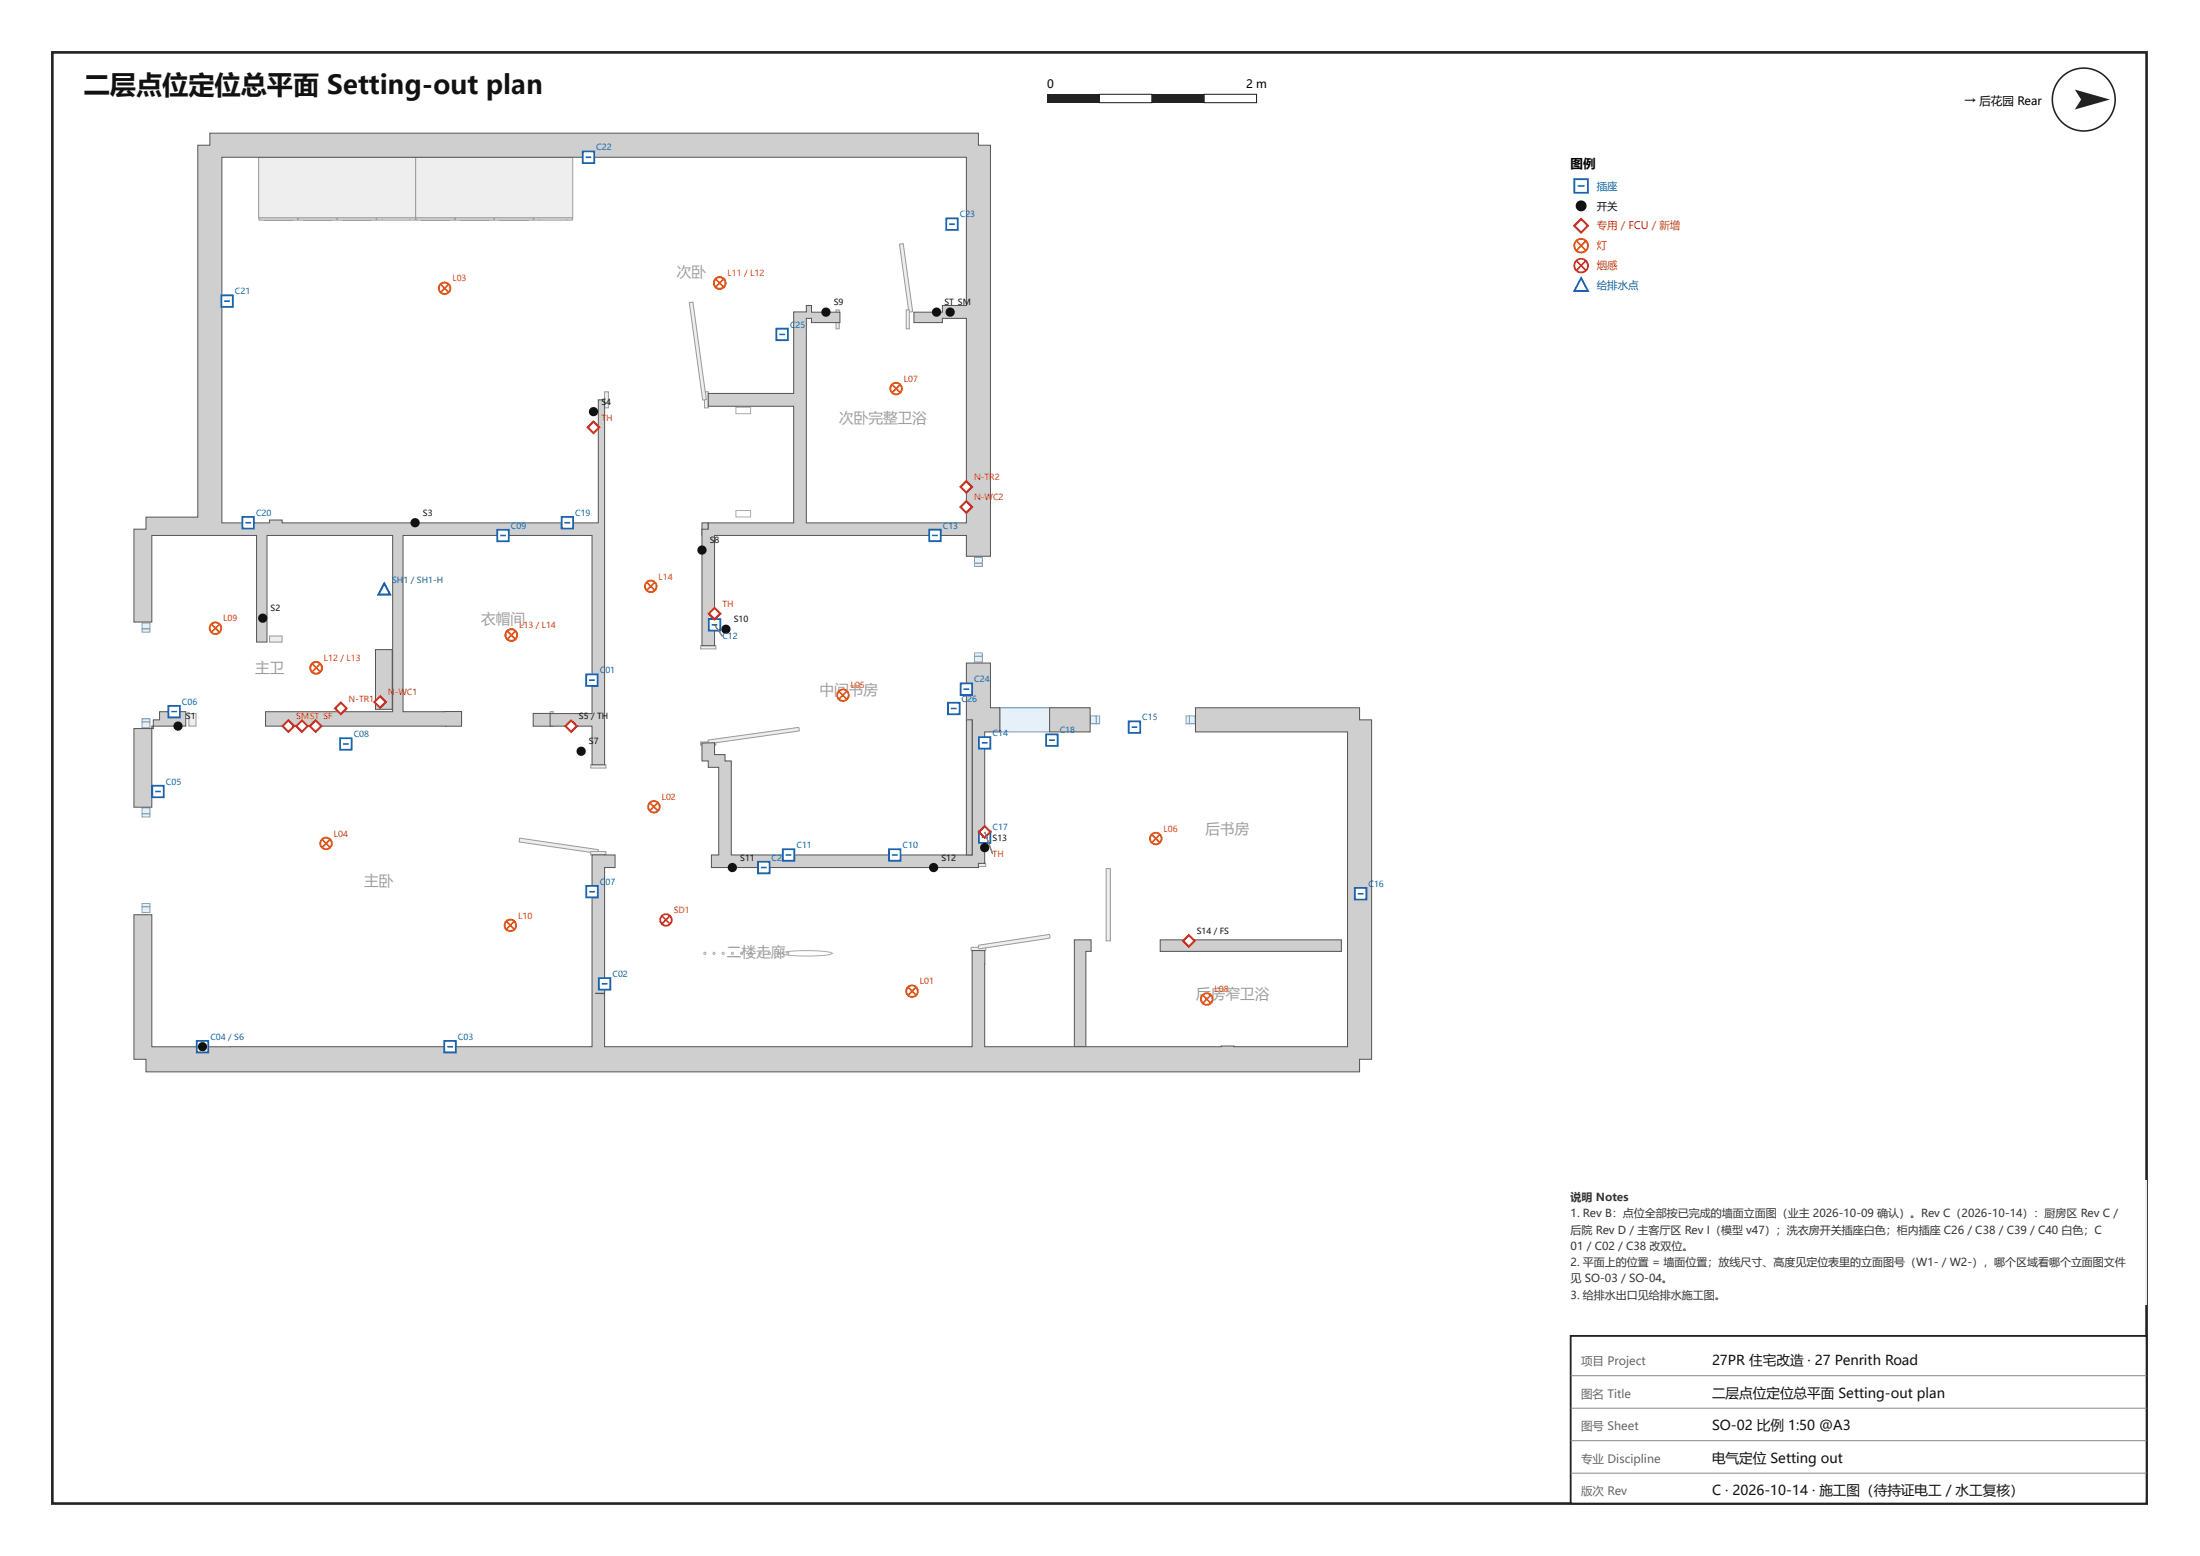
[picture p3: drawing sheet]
<svg xmlns="http://www.w3.org/2000/svg" width="420mm" height="297mm" viewBox="0 0 420 297" stroke-linecap="round" stroke-linejoin="round" font-family="sans-serif">
<path d="M10 10h400v277h-400z" fill="none" stroke="#222" stroke-width=".5"/>
<path d="M300 255h110v32h-110z" fill="#fff"/>
<path d="M300 255h110v32h-110z" fill="none" stroke="#222" stroke-width=".35"/>
<path d="M300 262.6h110M300 268.8h110M300 275h110M300 281.2h110" fill="none" stroke="#888" stroke-width=".19"/>
<circle cx="398" cy="19" r="6" fill="none" stroke="#222" stroke-width=".3"/>
<g fill="#222">
<path d="M396.3 17.1l6.7 1.9-6.7 1.9 1.2-1.9z"/>
<path d="M200 18h10v1.6h-10z"/>
</g>
<path d="M210 18h10v1.6h-10z" fill="#fff"/>
<path d="M210 18h10v1.6h-10z" fill="none" stroke="#222" stroke-width=".2"/>
<path d="M220 18h10v1.6h-10z" fill="#222"/>
<path d="M230 18h10v1.6h-10z" fill="#fff"/>
<path d="M230 18h10v1.6h-10z" fill="none" stroke="#222" stroke-width=".2"/>
<path d="M298 225.3h112v23.7h-112z" fill="#fff"/>
<g fill="none" stroke="#aaa" stroke-width=".19">
<path d="M140.6 77.7h2.8v1.3h-2.8zM140.6 97.4h2.8v1.3h-2.8zM149.3 182a11.8 11.8 0 0 1 4.8-.6 11.9 11.9 0 0 1 4.9 .6 11.8 11.8 0 0 1-4.9 .5 11.7 11.7 0 0 1-4.8-.5z"/>
<circle cx="134.6" cy="182" r=".21"/>
<circle cx="136.4" cy="182" r=".21"/>
<circle cx="138.1" cy="182" r=".21"/>
<circle cx="139.9" cy="182" r=".21"/>
<circle cx="141.6" cy="182" r=".21"/>
<circle cx="143.4" cy="182" r=".21"/>
<circle cx="145.2" cy="182" r=".21"/>
<circle cx="146.9" cy="182" r=".21"/>
<circle cx="148.7" cy="182" r=".21"/>
<circle cx="150.5" cy="182" r=".21"/>
</g>
<path d="M191 135.1h9.5v4.6h-9.5z" fill="#e6f0f8"/>
<path d="M191 135.1h9.5v4.6h-9.5z" fill="none" stroke="#7a9cb8" stroke-width=".19"/>
<path d="M186.1 124.6h1.5v.7h-1.5z" fill="#e6f0f8"/>
<path d="M186.1 124.6h1.5v.7h-1.5z" fill="none" stroke="#7a9cb8" stroke-width=".19"/>
<path d="M186.1 107.5h1.5v.6h-1.5z" fill="#e6f0f8"/>
<path d="M186.1 107.5h1.5v.6h-1.5z" fill="none" stroke="#7a9cb8" stroke-width=".19"/>
<path d="M186.1 125.3h1.5v1.1h-1.5z" fill="#e6f0f8"/>
<path d="M186.1 125.3h1.5v1.1h-1.5z" fill="none" stroke="#7a9cb8" stroke-width=".19"/>
<path d="M186.1 106.4h1.5v1.1h-1.5z" fill="#e6f0f8"/>
<path d="M186.1 106.4h1.5v1.1h-1.5z" fill="none" stroke="#7a9cb8" stroke-width=".19"/>
<path d="M209.4 136.7h.6v1.5h-.6z" fill="#e6f0f8"/>
<path d="M209.4 136.7h.6v1.5h-.6z" fill="none" stroke="#7a9cb8" stroke-width=".19"/>
<path d="M226.5 136.7h.7v1.5h-.7z" fill="#e6f0f8"/>
<path d="M226.5 136.7h.7v1.5h-.7z" fill="none" stroke="#7a9cb8" stroke-width=".19"/>
<path d="M208.3 136.7h1.1v1.5h-1.1z" fill="#e6f0f8"/>
<path d="M208.3 136.7h1.1v1.5h-1.1z" fill="none" stroke="#7a9cb8" stroke-width=".19"/>
<path d="M227.2 136.7h1.1v1.5h-1.1z" fill="#e6f0f8"/>
<path d="M227.2 136.7h1.1v1.5h-1.1z" fill="none" stroke="#7a9cb8" stroke-width=".19"/>
<path d="M27.1 155.3h1.5v.6h-1.5z" fill="#e6f0f8"/>
<path d="M27.1 155.3h1.5v.6h-1.5z" fill="none" stroke="#7a9cb8" stroke-width=".19"/>
<path d="M27.1 172.5h1.5v.6h-1.5z" fill="#e6f0f8"/>
<path d="M27.1 172.5h1.5v.6h-1.5z" fill="none" stroke="#7a9cb8" stroke-width=".19"/>
<path d="M27.1 154.2h1.5v1.1h-1.5z" fill="#e6f0f8"/>
<path d="M27.1 154.2h1.5v1.1h-1.5z" fill="none" stroke="#7a9cb8" stroke-width=".19"/>
<path d="M27.1 173.1h1.5v1.1h-1.5z" fill="#e6f0f8"/>
<path d="M27.1 173.1h1.5v1.1h-1.5z" fill="none" stroke="#7a9cb8" stroke-width=".19"/>
<path d="M27.1 137.2h1.5v.6h-1.5z" fill="#e6f0f8"/>
<path d="M27.1 137.2h1.5v.6h-1.5z" fill="none" stroke="#7a9cb8" stroke-width=".19"/>
<path d="M27.1 120h1.5v.7h-1.5z" fill="#e6f0f8"/>
<path d="M27.1 120h1.5v.7h-1.5z" fill="none" stroke="#7a9cb8" stroke-width=".19"/>
<path d="M27.1 137.8h1.5v1.1h-1.5z" fill="#e6f0f8"/>
<path d="M27.1 137.8h1.5v1.1h-1.5z" fill="none" stroke="#7a9cb8" stroke-width=".19"/>
<path d="M27.1 118.9h1.5v1.1h-1.5z" fill="#e6f0f8"/>
<path d="M27.1 118.9h1.5v1.1h-1.5z" fill="none" stroke="#7a9cb8" stroke-width=".19"/>
<path d="M51.5 121.4h2.4v1.2h-2.4z" fill="#eee"/>
<path d="M51.5 121.4h2.4v1.2h-2.4z" fill="none" stroke="#999" stroke-width=".19"/>
<path d="M36.1 136.2h1.3v2.4h-1.3z" fill="#eee"/>
<path d="M36.1 136.2h1.3v2.4h-1.3z" fill="none" stroke="#999" stroke-width=".19"/>
<path d="M211.3 165.8h.8v13.8h-.8z" fill="#eee"/>
<path d="M211.3 165.8h.8v13.8h-.8z" fill="none" stroke="#999" stroke-width=".19"/>
<path d="M133.8 123.2h2.9v.7h-2.9z" fill="#eee"/>
<path d="M133.8 123.2h2.9v.7h-2.9z" fill="none" stroke="#999" stroke-width=".19"/>
<path d="M133.8 141.6h2.9v.6h-2.9z" fill="#eee"/>
<path d="M133.8 141.6h2.9v.6h-2.9z" fill="none" stroke="#999" stroke-width=".19"/>
<path d="M135.3 141.3l17.2-2.5 .2 .6-17.3 2.6z" fill="#eee"/>
<path d="M135.3 141.3l17.2-2.5 .2 .6-17.3 2.6z" fill="none" stroke="#999" stroke-width=".19"/>
<path d="M115.5 74.8h.7v3.1h-.7z" fill="#eee"/>
<path d="M115.5 74.8h.7v3.1h-.7z" fill="none" stroke="#999" stroke-width=".19"/>
<path d="M134.6 74.8h.7v3.1h-.7z" fill="#eee"/>
<path d="M134.6 74.8h.7v3.1h-.7z" fill="none" stroke="#999" stroke-width=".19"/>
<path d="M131.7 57.8l.6-.1 2.6 18.6-.7 .1z" fill="#eee"/>
<path d="M131.7 57.8l.6-.1 2.6 18.6-.7 .1z" fill="none" stroke="#999" stroke-width=".19"/>
<path d="M84.5 135.9h.6v2.5h-.6z" fill="#eee"/>
<path d="M84.5 135.9h.6v2.5h-.6z" fill="none" stroke="#999" stroke-width=".19"/>
<path d="M105.1 135.8l.6 .1v2.5h-.6z" fill="#eee"/>
<path d="M105.1 135.8l.6 .1v2.5h-.6z" fill="none" stroke="#999" stroke-width=".19"/>
<path d="M185.5 164.8h2.7l.1 .5-.1 .1h-2.6l-.1-.1z" fill="#eee"/>
<path d="M185.5 164.8h2.7l.1 .5-.1 .1h-2.6l-.1-.1z" fill="none" stroke="#999" stroke-width=".19"/>
<path d="M185.5 180.9l2.7-.1 .1 .5-.1 .1h-2.6l-.1-.1z" fill="#eee"/>
<path d="M185.5 180.9l2.7-.1 .1 .5-.1 .1h-2.6l-.1-.1z" fill="none" stroke="#999" stroke-width=".19"/>
<path d="M186.9 180.4l13.4-2 .2 .1 .1 .5-.2 .1-13.3 2-.2-.1z" fill="#eee"/>
<path d="M186.9 180.4l13.4-2 .2 .1 .1 .5-.2 .1-13.3 2-.2-.1z" fill="none" stroke="#999" stroke-width=".19"/>
<path d="M49.4 30h30v11.6h-30z" fill="#eee"/>
<path d="M49.4 30h30v11.6h-30z" fill="none" stroke="#999" stroke-width=".19"/>
<path d="M79.4 30h30v11.6h-30z" fill="#eee"/>
<path d="M79.4 30h30v11.6h-30z" fill="none" stroke="#999" stroke-width=".19"/>
<path d="M50.5 41.9l5.3 .1z" fill="#eee"/>
<path d="M50.5 41.9l5.3 .1z" fill="none" stroke="#999" stroke-width=".19"/>
<path d="M49.5 41.6h7.4v.4h-7.4z" fill="#eee"/>
<path d="M49.5 41.6h7.4v.4h-7.4z" fill="none" stroke="#999" stroke-width=".19"/>
<path d="M80.5 42h5.3z" fill="#eee"/>
<path d="M80.5 42h5.3z" fill="none" stroke="#999" stroke-width=".19"/>
<path d="M79.5 41.6h7.4v.4h-7.4z" fill="#eee"/>
<path d="M79.5 41.6h7.4v.4h-7.4z" fill="none" stroke="#999" stroke-width=".19"/>
<path d="M58 41.9l5.3 .1z" fill="#eee"/>
<path d="M58 41.9l5.3 .1z" fill="none" stroke="#999" stroke-width=".19"/>
<path d="M56.9 41.6h7.5v.4h-7.5z" fill="#eee"/>
<path d="M56.9 41.6h7.5v.4h-7.5z" fill="none" stroke="#999" stroke-width=".19"/>
<path d="M88 42h5.3z" fill="#eee"/>
<path d="M88 42h5.3z" fill="none" stroke="#999" stroke-width=".19"/>
<path d="M86.9 41.6h7.5v.4h-7.5z" fill="#eee"/>
<path d="M86.9 41.6h7.5v.4h-7.5z" fill="none" stroke="#999" stroke-width=".19"/>
<path d="M65.5 42h5.4z" fill="#eee"/>
<path d="M65.5 42h5.4z" fill="none" stroke="#999" stroke-width=".19"/>
<path d="M64.4 41.6h7.5v.4h-7.5z" fill="#eee"/>
<path d="M64.4 41.6h7.5v.4h-7.5z" fill="none" stroke="#999" stroke-width=".19"/>
<path d="M95.5 42h5.4z" fill="#eee"/>
<path d="M95.5 42h5.4z" fill="none" stroke="#999" stroke-width=".19"/>
<path d="M94.4 41.6h7.5v.4h-7.5z" fill="#eee"/>
<path d="M94.4 41.6h7.5v.4h-7.5z" fill="none" stroke="#999" stroke-width=".19"/>
<path d="M71.9 41.6h7.4v.4h-7.4z" fill="#eee"/>
<path d="M71.9 41.6h7.4v.4h-7.4z" fill="none" stroke="#999" stroke-width=".19"/>
<path d="M101.9 41.6h7.4v.4h-7.4z" fill="#eee"/>
<path d="M101.9 41.6h7.4v.4h-7.4z" fill="none" stroke="#999" stroke-width=".19"/>
<path d="M171.8 46.6l.7-.1 1.8 13-.7 .1z" fill="#eee"/>
<path d="M171.8 46.6l.7-.1 1.8 13-.7 .1z" fill="none" stroke="#999" stroke-width=".19"/>
<path d="M159.7 59.2h.6v3.6h-.6z" fill="#eee"/>
<path d="M159.7 59.2h.6v3.6h-.6z" fill="none" stroke="#999" stroke-width=".19"/>
<path d="M173.1 59.2h.6v3.6h-.6z" fill="#eee"/>
<path d="M173.1 59.2h.6v3.6h-.6z" fill="none" stroke="#999" stroke-width=".19"/>
<path d="M99.2 160l15.1 2.2-.1 .7-15-2.2z" fill="#eee"/>
<path d="M99.2 160l15.1 2.2-.1 .7-15-2.2z" fill="none" stroke="#999" stroke-width=".19"/>
<path d="M112.8 146h2.9v.6h-2.9z" fill="#eee"/>
<path d="M112.8 146h2.9v.6h-2.9z" fill="none" stroke="#999" stroke-width=".19"/>
<path d="M112.8 162.5h2.9v.7h-2.9z" fill="#eee"/>
<path d="M112.8 162.5h2.9v.7h-2.9z" fill="none" stroke="#999" stroke-width=".19"/>
<path d="M101.8 136.2h3.8v2.4h-3.8z" fill-rule="evenodd" fill="#cfcfcf"/>
<path d="M101.8 136.2h3.8v2.4h-3.8z" fill="none" stroke="#555" stroke-width=".19"/>
<path d="M134.1 141.8h2.4v2.2h2v1.2h1.2v18h46v-25.8h-1.1v-10.8h4.6v8.5h1.8v4.6h-2.9v25.1h-1.2v.8h-51v-2.4h1.4v-16.7h-2v-1.3h-1.2z" fill-rule="evenodd" fill="#cfcfcf"/>
<path d="M134.1 141.8h2.4v2.2h2v1.2h1.2v18h46v-25.8h-1.1v-10.8h4.6v8.5h1.8v4.6h-2.9v25.1h-1.2v.8h-51v-2.4h1.4v-16.7h-2v-1.3h-1.2z" fill="none" stroke="#555" stroke-width=".19"/>
<path d="M200.5 135.1h7.7v4.6h-7.7z" fill-rule="evenodd" fill="#cfcfcf"/>
<path d="M200.5 135.1h7.7v4.6h-7.7z" fill="none" stroke="#555" stroke-width=".19"/>
<path d="M134.1 99.8h1.2v2.4h-1.2z" fill-rule="evenodd" fill="#cfcfcf"/>
<path d="M134.1 99.8h1.2v2.4h-1.2z" fill="none" stroke="#555" stroke-width=".19"/>
<path d="M184.6 137.4h1.1v25.8h-1.1z" fill-rule="evenodd" fill="#cfcfcf"/>
<path d="M184.6 137.4h1.1v25.8h-1.1z" fill="none" stroke="#555" stroke-width=".19"/>
<path d="M205.2 179.4h3.2v2.2h-1v18.2h-2.2z" fill-rule="evenodd" fill="#cfcfcf"/>
<path d="M205.2 179.4h3.2v2.2h-1v18.2h-2.2z" fill="none" stroke="#555" stroke-width=".19"/>
<path d="M221.6 179.4h34.6v2.2h-34.6z" fill-rule="evenodd" fill="#cfcfcf"/>
<path d="M221.6 179.4h34.6v2.2h-34.6z" fill="none" stroke="#555" stroke-width=".19"/>
<path d="M25.6 174.6h3.4v25.2h84.1v-36.6h4.4v2.4h-2v24h-1.7l1.7 .1v10.1h70.2v-18.4h2.4v18.4h45.2v-.1h2.4v.1h21.7v-60.1h-29.1v-4.6h31.4v2.3h2.3v64.8h-2.3v2.4h-231.8v-2.4h-2.3z" fill-rule="evenodd" fill="#cfcfcf"/>
<path d="M25.6 174.6h3.4v25.2h84.1v-36.6h4.4v2.4h-2v24h-1.7l1.7 .1v10.1h70.2v-18.4h2.4v18.4h45.2v-.1h2.4v.1h21.7v-60.1h-29.1v-4.6h31.4v2.3h2.3v64.8h-2.3v2.4h-231.8v-2.4h-2.3z" fill="none" stroke="#555" stroke-width=".19"/>
<path d="M30.5 135.8h5v2.8h-6.2v-1.2h1.2z" fill-rule="evenodd" fill="#cfcfcf"/>
<path d="M30.5 135.8h5v2.8h-6.2v-1.2h1.2z" fill="none" stroke="#555" stroke-width=".19"/>
<path d="M29 138.6h.3v.5h-.3z" fill-rule="evenodd" fill="#cfcfcf"/>
<path d="M29 138.6h.3v.5h-.3z" fill="none" stroke="#555" stroke-width=".19"/>
<path d="M25.6 139.1h3.4v15h-3.4z" fill-rule="evenodd" fill="#cfcfcf"/>
<path d="M25.6 139.1h3.4v15h-3.4z" fill="none" stroke="#555" stroke-width=".19"/>
<path d="M37.8 27.7h2.3v-2.3h146.8v2.3h2.3v78.5h-4.6v-4h-48.1v21h-2.4v-22.2h1.2v-1.2h16.3v-22.3h-16.3v-2.4h16.3v-15.6h2.4v-1.2h1v1.3h5.4v2h-5.4v-.8h-1v39h30.6v-39h-4.6v.8h-5.4v-2h5.4v-1.3h4.6v-28.3h-142.2v69.8h9.1v-.5h2.4v.5h60.4v-23.5h1.2v69.7h-2.4v-7.4h-8v-2.4h8v-34h-36.1v33.6h11.2v2.8h-37.5v-2.8h24.3v-33.6h-24v20.4h-2v-20.4h-20v16.5h-3.4v-17.7h2.3v-2.3h9.9z" fill-rule="evenodd" fill="#cfcfcf"/>
<path d="M37.8 27.7h2.3v-2.3h146.8v2.3h2.3v78.5h-4.6v-4h-48.1v21h-2.4v-22.2h1.2v-1.2h16.3v-22.3h-16.3v-2.4h16.3v-15.6h2.4v-1.2h1v1.3h5.4v2h-5.4v-.8h-1v39h30.6v-39h-4.6v.8h-5.4v-2h5.4v-1.3h4.6v-28.3h-142.2v69.8h9.1v-.5h2.4v.5h60.4v-23.5h1.2v69.7h-2.4v-7.4h-8v-2.4h8v-34h-36.1v33.6h11.2v2.8h-37.5v-2.8h24.3v-33.6h-24v20.4h-2v-20.4h-20v16.5h-3.4v-17.7h2.3v-2.3h9.9z" fill="none" stroke="#555" stroke-width=".19"/>
<path d="M71.7 124h3.2v11.4h-3.2z" fill-rule="evenodd" fill="#cfcfcf"/>
<path d="M71.7 124h3.2v11.4h-3.2z" fill="none" stroke="#555" stroke-width=".19"/>
<path d="M114.4 186.7h2.2v2.2h-2.2z" fill="#fff"/>
<path d="M114.4 186.7h2.2v2.2h-2.2z" fill="none" stroke="#1565c0" stroke-width=".35"/>
<path d="M114.9 187.8h1.1" fill="none" stroke="#1565c0" stroke-width=".3"/>
<g fill="#111">
<circle cx="134.1" cy="105" r=".88"/>
<circle cx="139.9" cy="165.6" r=".88"/>
<circle cx="178.3" cy="165.6" r=".88"/>
</g>
<path d="M144.8 164.5h2.2v2.2h-2.2z" fill="#fff"/>
<path d="M144.8 164.5h2.2v2.2h-2.2z" fill="none" stroke="#1565c0" stroke-width=".35"/>
<path d="M145.3 165.6h1.1" fill="none" stroke="#1565c0" stroke-width=".3"/>
<path d="M187 140.7h2.2v2.2h-2.2z" fill="#fff"/>
<path d="M187 140.7h2.2v2.2h-2.2z" fill="none" stroke="#1565c0" stroke-width=".35"/>
<path d="M187.5 141.8h1.1" fill="none" stroke="#1565c0" stroke-width=".3"/>
<path d="M187 158.7h2.2v2.2h-2.2z" fill="#fff"/>
<path d="M187 158.7h2.2v2.2h-2.2z" fill="none" stroke="#1565c0" stroke-width=".35"/>
<path d="M187.5 159.8h1.1" fill="none" stroke="#1565c0" stroke-width=".3"/>
<circle cx="188.1" cy="161.8" r=".88" fill="#111"/>
<path d="M188.1 157.7l1.1 1.1-1.1 1.1-1.1-1.1z" fill="#fff"/>
<path d="M188.1 157.7l1.1 1.1-1.1 1.1-1.1-1.1z" fill="none" stroke="#c62828" stroke-width=".4"/>
<path d="M188.1 158.8l1.5 4.2z" fill="#000"/>
<path d="M188.1 158.8l1.5 4.2" fill="none" stroke="#999" stroke-width=".19"/>
<path d="M215.6 137.7h2.2v2.2h-2.2z" fill="#fff"/>
<path d="M215.6 137.7h2.2v2.2h-2.2z" fill="none" stroke="#1565c0" stroke-width=".35"/>
<path d="M216.1 138.8h1.1" fill="none" stroke="#1565c0" stroke-width=".3"/>
<path d="M199.8 140.2h2.2v2.2h-2.2z" fill="#fff"/>
<path d="M199.8 140.2h2.2v2.2h-2.2z" fill="none" stroke="#1565c0" stroke-width=".35"/>
<path d="M200.4 141.3h1.1" fill="none" stroke="#1565c0" stroke-width=".3"/>
<path d="M258.8 169.5h2.2v2.2h-2.2z" fill="#fff"/>
<path d="M258.8 169.5h2.2v2.2h-2.2z" fill="none" stroke="#1565c0" stroke-width=".35"/>
<path d="M259.3 170.6h1.1" fill="none" stroke="#1565c0" stroke-width=".3"/>
<circle cx="227.1" cy="179.6" r=".88" fill="#111"/>
<path d="M227.1 178.5l1.1 1.1-1.1 1.1-1.1-1.1z" fill="#fff"/>
<path d="M227.1 178.5l1.1 1.1-1.1 1.1-1.1-1.1z" fill="none" stroke="#c62828" stroke-width=".4"/>
<circle cx="138.6" cy="120.1" r=".88" fill="#111"/>
<path d="M135.4 118.2h2.2v2.2h-2.2z" fill="#fff"/>
<path d="M135.4 118.2h2.2v2.2h-2.2z" fill="none" stroke="#1565c0" stroke-width=".35"/>
<path d="M135.9 119.3h1.1" fill="none" stroke="#1565c0" stroke-width=".3"/>
<path d="M136.5 119.3l1.5 2.2z" fill="#000"/>
<path d="M136.5 119.3l1.5 2.2" fill="none" stroke="#999" stroke-width=".19"/>
<path d="M136.5 116l1.1 1.1-1.1 1.1-1.1-1.1z" fill="#fff"/>
<path d="M136.5 116l1.1 1.1-1.1 1.1-1.1-1.1z" fill="none" stroke="#c62828" stroke-width=".4"/>
<path d="M177.5 101.1h2.2v2.2h-2.2z" fill="#fff"/>
<path d="M177.5 101.1h2.2v2.2h-2.2z" fill="none" stroke="#1565c0" stroke-width=".35"/>
<path d="M178 102.2h1.1" fill="none" stroke="#1565c0" stroke-width=".3"/>
<path d="M183.5 130.5h2.2v2.2h-2.2z" fill="#fff"/>
<path d="M183.5 130.5h2.2v2.2h-2.2z" fill="none" stroke="#1565c0" stroke-width=".35"/>
<path d="M184 131.6h1.1" fill="none" stroke="#1565c0" stroke-width=".3"/>
<path d="M181.1 134.1h2.2v2.2h-2.2z" fill="#fff"/>
<path d="M181.1 134.1h2.2v2.2h-2.2z" fill="none" stroke="#1565c0" stroke-width=".35"/>
<path d="M181.6 135.2h1.1" fill="none" stroke="#1565c0" stroke-width=".3"/>
<path d="M169.8 162.1h2.2v2.2h-2.2z" fill="#fff"/>
<path d="M169.8 162.1h2.2v2.2h-2.2z" fill="none" stroke="#1565c0" stroke-width=".35"/>
<path d="M170.3 163.2h1.1" fill="none" stroke="#1565c0" stroke-width=".3"/>
<path d="M149.5 162.1h2.2v2.2h-2.2z" fill="#fff"/>
<path d="M149.5 162.1h2.2v2.2h-2.2z" fill="none" stroke="#1565c0" stroke-width=".35"/>
<path d="M150.1 163.2h1.1" fill="none" stroke="#1565c0" stroke-width=".3"/>
<path d="M42.3 56.4h2.2v2.2h-2.2z" fill="#fff"/>
<path d="M42.3 56.4h2.2v2.2h-2.2z" fill="none" stroke="#1565c0" stroke-width=".35"/>
<path d="M42.8 57.5h1.1" fill="none" stroke="#1565c0" stroke-width=".3"/>
<path d="M111.3 28.9h2.2v2.2h-2.2z" fill="#fff"/>
<path d="M111.3 28.9h2.2v2.2h-2.2z" fill="none" stroke="#1565c0" stroke-width=".35"/>
<path d="M111.8 30h1.1" fill="none" stroke="#1565c0" stroke-width=".3"/>
<path d="M180.7 41.7h2.2v2.2h-2.2z" fill="#fff"/>
<path d="M180.7 41.7h2.2v2.2h-2.2z" fill="none" stroke="#1565c0" stroke-width=".35"/>
<path d="M181.3 42.8h1.1" fill="none" stroke="#1565c0" stroke-width=".3"/>
<g fill="#111">
<circle cx="157.8" cy="59.6" r=".88"/>
<circle cx="181.5" cy="59.6" r=".88"/>
<circle cx="178.9" cy="59.6" r=".88"/>
</g>
<path d="M148.3 62.7h2.2v2.2h-2.2z" fill="#fff"/>
<path d="M148.3 62.7h2.2v2.2h-2.2z" fill="none" stroke="#1565c0" stroke-width=".35"/>
<path d="M148.8 63.8h1.1" fill="none" stroke="#1565c0" stroke-width=".3"/>
<circle cx="113.4" cy="78.6" r=".88" fill="#111"/>
<path d="M113.4 80.5l1.1 1.1-1.1 1.1-1.1-1.1z" fill="#fff"/>
<path d="M113.4 80.5l1.1 1.1-1.1 1.1-1.1-1.1z" fill="none" stroke="#c62828" stroke-width=".4"/>
<path d="M107.3 98.7h2.2v2.2h-2.2z" fill="#fff"/>
<path d="M107.3 98.7h2.2v2.2h-2.2z" fill="none" stroke="#1565c0" stroke-width=".35"/>
<path d="M107.8 99.8h1.1" fill="none" stroke="#1565c0" stroke-width=".3"/>
<path d="M46.3 98.7h2.2v2.2h-2.2z" fill="#fff"/>
<path d="M46.3 98.7h2.2v2.2h-2.2z" fill="none" stroke="#1565c0" stroke-width=".35"/>
<path d="M46.8 99.8h1.1" fill="none" stroke="#1565c0" stroke-width=".3"/>
<circle cx="79.3" cy="99.8" r=".88" fill="#111"/>
<path d="M184.6 95.7l1.1 1.1-1.1 1.1-1.1-1.1z" fill="#fff"/>
<path d="M184.6 95.7l1.1 1.1-1.1 1.1-1.1-1.1z" fill="none" stroke="#c62828" stroke-width=".4"/>
<path d="M184.6 91.8l1.1 1.1-1.1 1.1-1.1-1.1z" fill="#fff"/>
<path d="M184.6 91.8l1.1 1.1-1.1 1.1-1.1-1.1z" fill="none" stroke="#c62828" stroke-width=".4"/>
<path d="M29.1 150h2.2v2.2h-2.2z" fill="#fff"/>
<path d="M29.1 150h2.2v2.2h-2.2z" fill="none" stroke="#1565c0" stroke-width=".35"/>
<path d="M29.6 151.1h1.1" fill="none" stroke="#1565c0" stroke-width=".3"/>
<path d="M65 140.9h2.2v2.2h-2.2z" fill="#fff"/>
<path d="M65 140.9h2.2v2.2h-2.2z" fill="none" stroke="#1565c0" stroke-width=".35"/>
<path d="M65.5 142h1.1" fill="none" stroke="#1565c0" stroke-width=".3"/>
<g fill="#111">
<circle cx="34" cy="138.6" r=".88"/>
<circle cx="109.1" cy="138.6" r=".88"/>
</g>
<path d="M109.1 137.5l1.1 1.1-1.1 1.1-1.1-1.1z" fill="#fff"/>
<path d="M109.1 137.5l1.1 1.1-1.1 1.1-1.1-1.1z" fill="none" stroke="#c62828" stroke-width=".4"/>
<path d="M55.1 137.5l1.1 1.1-1.1 1.1-1.1-1.1z" fill="#fff"/>
<path d="M55.1 137.5l1.1 1.1-1.1 1.1-1.1-1.1z" fill="none" stroke="#c62828" stroke-width=".4"/>
<path d="M57.7 137.5l1.1 1.1-1.1 1.1-1.1-1.1z" fill="#fff"/>
<path d="M57.7 137.5l1.1 1.1-1.1 1.1-1.1-1.1z" fill="none" stroke="#c62828" stroke-width=".4"/>
<path d="M60.3 137.5l1.1 1.1-1.1 1.1-1.1-1.1z" fill="#fff"/>
<path d="M60.3 137.5l1.1 1.1-1.1 1.1-1.1-1.1z" fill="none" stroke="#c62828" stroke-width=".4"/>
<path d="M112 169.1h2.2v2.2h-2.2z" fill="#fff"/>
<path d="M112 169.1h2.2v2.2h-2.2z" fill="none" stroke="#1565c0" stroke-width=".35"/>
<path d="M112.5 170.2h1.1" fill="none" stroke="#1565c0" stroke-width=".3"/>
<circle cx="111" cy="143.4" r=".88" fill="#111"/>
<path d="M84.9 198.7h2.2v2.2h-2.2z" fill="#fff"/>
<path d="M84.9 198.7h2.2v2.2h-2.2z" fill="none" stroke="#1565c0" stroke-width=".35"/>
<path d="M85.4 199.8h1.1" fill="none" stroke="#1565c0" stroke-width=".3"/>
<path d="M37.6 198.7h2.2v2.2h-2.2z" fill="#fff"/>
<path d="M37.6 198.7h2.2v2.2h-2.2z" fill="none" stroke="#1565c0" stroke-width=".35"/>
<path d="M38.1 199.8h1.1" fill="none" stroke="#1565c0" stroke-width=".3"/>
<g fill="#111">
<circle cx="38.7" cy="199.8" r=".88"/>
<circle cx="50.2" cy="118" r=".88"/>
</g>
<path d="M32.2 134.7h2.2v2.2h-2.2z" fill="#fff"/>
<path d="M32.2 134.7h2.2v2.2h-2.2z" fill="none" stroke="#1565c0" stroke-width=".35"/>
<path d="M32.7 135.8h1.1" fill="none" stroke="#1565c0" stroke-width=".3"/>
<path d="M65.1 134.1l1.1 1.1-1.1 1.1-1.1-1.1z" fill="#fff"/>
<path d="M65.1 134.1l1.1 1.1-1.1 1.1-1.1-1.1z" fill="none" stroke="#c62828" stroke-width=".4"/>
<path d="M72.6 132.9l1.1 1.1-1.1 1.1-1.1-1.1z" fill="#fff"/>
<path d="M72.6 132.9l1.1 1.1-1.1 1.1-1.1-1.1z" fill="none" stroke="#c62828" stroke-width=".4"/>
<path d="M73.4 111.4l1.1 2.1h-2.2z" fill="#fff"/>
<path d="M73.4 111.4l1.1 2.1h-2.2z" fill="none" stroke="#00897b" stroke-width=".35"/>
<path d="M73.4 111.4l1.1 2.1h-2.2z" fill="#fff"/>
<path d="M73.4 111.4l1.1 2.1h-2.2z" fill="none" stroke="#00897b" stroke-width=".35"/>
<path d="M95 101.1h2.2v2.2h-2.2z" fill="#fff"/>
<path d="M95 101.1h2.2v2.2h-2.2z" fill="none" stroke="#1565c0" stroke-width=".35"/>
<path d="M95.5 102.2h1.1" fill="none" stroke="#1565c0" stroke-width=".3"/>
<path d="M112 128.7h2.2v2.2h-2.2z" fill="#fff"/>
<path d="M112 128.7h2.2v2.2h-2.2z" fill="none" stroke="#1565c0" stroke-width=".35"/>
<path d="M112.5 129.8h1.1" fill="none" stroke="#1565c0" stroke-width=".3"/>
<circle cx="174.2" cy="189.2" r="1.1" fill="#fff"/>
<circle cx="174.2" cy="189.2" r="1.1" fill="none" stroke="#e65100" stroke-width=".35"/>
<path d="M173.4 188.4l1.6 1.6zM175 188.4l-1.6 1.6z" fill="#000"/>
<path d="M173.4 188.4l1.6 1.6M175 188.4l-1.6 1.6" fill="none" stroke="#e65100" stroke-width=".3"/>
<circle cx="124.9" cy="154" r="1.1" fill="#fff"/>
<circle cx="124.9" cy="154" r="1.1" fill="none" stroke="#e65100" stroke-width=".35"/>
<path d="M124.1 153.2l1.6 1.6zM125.7 153.2l-1.6 1.6z" fill="#000"/>
<path d="M124.1 153.2l1.6 1.6M125.7 153.2l-1.6 1.6" fill="none" stroke="#e65100" stroke-width=".3"/>
<circle cx="124.3" cy="111.9" r="1.1" fill="#fff"/>
<circle cx="124.3" cy="111.9" r="1.1" fill="none" stroke="#e65100" stroke-width=".35"/>
<path d="M123.5 111.1l1.6 1.6zM125.1 111.1l-1.6 1.6z" fill="#000"/>
<path d="M123.5 111.1l1.6 1.6M125.1 111.1l-1.6 1.6" fill="none" stroke="#e65100" stroke-width=".3"/>
<circle cx="127.2" cy="175.6" r="1.1" fill="#fff"/>
<circle cx="127.2" cy="175.6" r="1.1" fill="none" stroke="#c62828" stroke-width=".35"/>
<path d="M126.4 174.8l1.6 1.6zM126.4 176.4l1.6-1.6z" fill="#000"/>
<path d="M126.4 174.8l1.6 1.6M128 174.8l-1.6 1.6" fill="none" stroke="#c62828" stroke-width=".3"/>
<circle cx="220.8" cy="160.1" r="1.1" fill="#fff"/>
<circle cx="220.8" cy="160.1" r="1.1" fill="none" stroke="#e65100" stroke-width=".35"/>
<path d="M220 159.3l1.5 1.5zM221.5 159.3l-1.5 1.5z" fill="#000"/>
<path d="M220 159.3l1.5 1.5M221.5 159.3l-1.5 1.5" fill="none" stroke="#e65100" stroke-width=".3"/>
<circle cx="230.5" cy="190.7" r="1.1" fill="#fff"/>
<circle cx="230.5" cy="190.7" r="1.1" fill="none" stroke="#e65100" stroke-width=".35"/>
<path d="M229.7 189.9l1.6 1.6zM231.3 189.9l-1.6 1.6z" fill="#000"/>
<path d="M229.7 189.9l1.6 1.6M231.3 189.9l-1.6 1.6" fill="none" stroke="#e65100" stroke-width=".3"/>
<circle cx="161" cy="132.7" r="1.1" fill="#fff"/>
<circle cx="161" cy="132.7" r="1.1" fill="none" stroke="#e65100" stroke-width=".35"/>
<path d="M160.2 131.9l1.6 1.6zM161.8 131.9l-1.6 1.6z" fill="#000"/>
<path d="M160.2 131.9l1.6 1.6M161.8 131.9l-1.6 1.6" fill="none" stroke="#e65100" stroke-width=".3"/>
<circle cx="84.9" cy="55" r="1.1" fill="#fff"/>
<circle cx="84.9" cy="55" r="1.1" fill="none" stroke="#e65100" stroke-width=".35"/>
<path d="M84.1 54.3l1.6 1.5zM85.7 54.3l-1.6 1.5z" fill="#000"/>
<path d="M84.1 54.3l1.6 1.5M85.7 54.3l-1.6 1.5" fill="none" stroke="#e65100" stroke-width=".3"/>
<circle cx="137.5" cy="54" r="1.1" fill="#fff"/>
<circle cx="137.5" cy="54" r="1.1" fill="none" stroke="#e65100" stroke-width=".35"/>
<path d="M136.7 53.3l1.5 1.5zM138.2 53.3l-1.5 1.5z" fill="#000"/>
<path d="M136.7 53.3l1.5 1.5M138.2 53.3l-1.5 1.5" fill="none" stroke="#e65100" stroke-width=".3"/>
<circle cx="137.5" cy="54" r="1.1" fill="#fff"/>
<circle cx="137.5" cy="54" r="1.1" fill="none" stroke="#e65100" stroke-width=".35"/>
<path d="M136.7 53.3l1.5 1.5zM138.2 53.3l-1.5 1.5z" fill="#000"/>
<path d="M136.7 53.3l1.5 1.5M138.2 53.3l-1.5 1.5" fill="none" stroke="#e65100" stroke-width=".3"/>
<circle cx="171.2" cy="74.2" r="1.1" fill="#fff"/>
<circle cx="171.2" cy="74.2" r="1.1" fill="none" stroke="#e65100" stroke-width=".35"/>
<path d="M170.4 73.4l1.5 1.5zM171.9 73.4l-1.5 1.5z" fill="#000"/>
<path d="M170.4 73.4l1.5 1.5M171.9 73.4l-1.5 1.5" fill="none" stroke="#e65100" stroke-width=".3"/>
<circle cx="62.3" cy="161" r="1.1" fill="#fff"/>
<circle cx="62.3" cy="161" r="1.1" fill="none" stroke="#e65100" stroke-width=".35"/>
<path d="M61.5 160.2l1.5 1.6zM63 160.2l-1.5 1.6z" fill="#000"/>
<path d="M61.5 160.2l1.5 1.6M63 160.2l-1.5 1.6" fill="none" stroke="#e65100" stroke-width=".3"/>
<circle cx="97.5" cy="176.6" r="1.1" fill="#fff"/>
<circle cx="97.5" cy="176.6" r="1.1" fill="none" stroke="#e65100" stroke-width=".35"/>
<path d="M96.7 175.9l1.5 1.5zM96.7 177.4l1.5-1.5z" fill="#000"/>
<path d="M96.7 175.9l1.5 1.5M98.2 175.9l-1.5 1.5" fill="none" stroke="#e65100" stroke-width=".3"/>
<circle cx="41.1" cy="119.9" r="1.1" fill="#fff"/>
<circle cx="41.1" cy="119.9" r="1.1" fill="none" stroke="#e65100" stroke-width=".35"/>
<path d="M40.4 119.1l1.5 1.6zM41.9 119.1l-1.5 1.6z" fill="#000"/>
<path d="M40.4 119.1l1.5 1.6M41.9 119.1l-1.5 1.6" fill="none" stroke="#e65100" stroke-width=".3"/>
<circle cx="60.4" cy="127.5" r="1.1" fill="#fff"/>
<circle cx="60.4" cy="127.5" r="1.1" fill="none" stroke="#e65100" stroke-width=".35"/>
<path d="M59.6 126.7l1.5 1.5zM59.6 128.2l1.5-1.5z" fill="#000"/>
<path d="M59.6 126.7l1.5 1.5M61.1 126.7l-1.5 1.5" fill="none" stroke="#e65100" stroke-width=".3"/>
<circle cx="60.4" cy="127.5" r="1.1" fill="#fff"/>
<circle cx="60.4" cy="127.5" r="1.1" fill="none" stroke="#e65100" stroke-width=".35"/>
<path d="M59.6 126.7l1.5 1.5zM59.6 128.2l1.5-1.5z" fill="#000"/>
<path d="M59.6 126.7l1.5 1.5M61.1 126.7l-1.5 1.5" fill="none" stroke="#e65100" stroke-width=".3"/>
<circle cx="97.7" cy="121.2" r="1.1" fill="#fff"/>
<circle cx="97.7" cy="121.2" r="1.1" fill="none" stroke="#e65100" stroke-width=".35"/>
<path d="M96.9 120.4l1.5 1.6zM98.4 120.4l-1.5 1.6z" fill="#000"/>
<path d="M96.9 120.4l1.5 1.6M98.4 120.4l-1.5 1.6" fill="none" stroke="#e65100" stroke-width=".3"/>
<circle cx="97.7" cy="121.2" r="1.1" fill="#fff"/>
<circle cx="97.7" cy="121.2" r="1.1" fill="none" stroke="#e65100" stroke-width=".35"/>
<path d="M96.9 120.4l1.5 1.6zM98.4 120.4l-1.5 1.6z" fill="#000"/>
<path d="M96.9 120.4l1.5 1.6M98.4 120.4l-1.5 1.6" fill="none" stroke="#e65100" stroke-width=".3"/>
<path d="M300.7 34.2h2.6v2.6h-2.6z" fill="#fff"/>
<path d="M300.7 34.2h2.6v2.6h-2.6z" fill="none" stroke="#1565c0" stroke-width=".35"/>
<path d="M301.3 35.5h1.3" fill="none" stroke="#1565c0" stroke-width=".3"/>
<circle cx="302" cy="39.3" r="1.04" fill="#111"/>
<path d="M302 41.8l1.3 1.3-1.3 1.3-1.3-1.3z" fill="#fff"/>
<path d="M302 41.8l1.3 1.3-1.3 1.3-1.3-1.3z" fill="none" stroke="#c62828" stroke-width=".4"/>
<circle cx="302" cy="46.9" r="1.3" fill="#fff"/>
<circle cx="302" cy="46.9" r="1.3" fill="none" stroke="#e65100" stroke-width=".35"/>
<path d="M301.1 46l1.8 1.8zM301.1 47.8l1.8-1.8z" fill="#000"/>
<path d="M301.1 46l1.8 1.8M302.9 46l-1.8 1.8" fill="none" stroke="#e65100" stroke-width=".3"/>
<circle cx="302" cy="50.7" r="1.3" fill="#fff"/>
<circle cx="302" cy="50.7" r="1.3" fill="none" stroke="#c62828" stroke-width=".35"/>
<path d="M301.1 49.8l1.8 1.8zM301.1 51.6l1.8-1.8z" fill="#000"/>
<path d="M301.1 49.8l1.8 1.8M302.9 49.8l-1.8 1.8" fill="none" stroke="#c62828" stroke-width=".3"/>
<path d="M302 53.1l1.3 2.4h-2.6z" fill="#fff"/>
<path d="M302 53.1l1.3 2.4h-2.6z" fill="none" stroke="#00897b" stroke-width=".35"/>
<text font-size="5" fill="#111" x="16" y="18">二层点位定位总平面 Setting-out plan</text>
<g font-size="2.8" fill="#9e9e9e">
<text x="129.3" y="52.8">次卧</text>
<text x="160.3" y="80.7">次卧完整卫浴</text>
<text x="91.9" y="119">衣帽间</text>
<text x="48.8" y="128.4">主卫</text>
<text x="156.5" y="132.7">中间书房</text>
<text x="230.3" y="159.2">后书房</text>
<text x="69.6" y="169.2">主卧</text>
<text x="138.8" y="182.7">二楼走廊</text>
<text x="228.5" y="190.7">后房窄卫浴</text>
</g>
<g font-size="2.6" fill="#111">
<text x="327" y="260.6">27PR 住宅改造 · 27 Penrith Road</text>
<text x="327" y="266.8">二层点位定位总平面 Setting-out plan</text>
<text x="327" y="273">SO-02 比例 1:50 @A3</text>
<text x="327" y="279.2">电气定位 Setting out</text>
<text x="327" y="285.4">C · 2026-10-14 · 施工图（待持证电工 / 水工复核）</text>
</g>
<text font-size="2.4" x="300" y="32">图例</text>
<g font-size="2.2">
<text x="200" y="16.8">0</text>
<text x="238" y="16.8">2 m</text>
<text x="375.2" y="20">→ 后花园 Rear</text>
</g>
<g font-size="2.2" fill="#666">
<text x="302" y="260.6">项目 Project</text>
<text x="302" y="266.8">图名 Title</text>
<text x="302" y="273">图号 Sheet</text>
<text x="302" y="279.2">专业 Discipline</text>
<text x="302" y="285.4">版次 Rev</text>
</g>
<g font-size="2.1" fill="#333">
<text x="300" y="229.3">说明 Notes</text>
<text x="300" y="232.4">1. Rev B：点位全部按已完成的墙面立面图（业主 2026-10-09 确认）。Rev C（2026-10-14）：厨房区 Rev C /</text>
<text x="300" y="235.5">后院 Rev D / 主客厅区 Rev I（模型 v47）；洗衣房开关插座白色；柜内插座 C26 / C38 / C39 / C40 白色；C</text>
<text x="300" y="238.6">01 / C02 / C38 改双位。</text>
<text x="300" y="241.7">2. 平面上的位置 = 墙面位置；放线尺寸、高度见定位表里的立面图号（W1- / W2-），哪个区域看哪个立面图文件</text>
<text x="300" y="244.8">见 SO-03 / SO-04。</text>
<text x="300" y="247.9">3. 给排水出口见给排水施工图。</text>
</g>
<text font-size="2" fill="#1565c0" x="305" y="36.2">插座</text>
<text font-size="2" fill="#111" x="305" y="40">开关</text>
<g font-size="2" fill="#c62828">
<text x="305" y="43.8">专用 / FCU / 新增</text>
<text x="305" y="51.4">烟感</text>
</g>
<text font-size="2" fill="#e65100" x="305" y="47.6">灯</text>
<text font-size="2" fill="#00897b" x="305" y="55.2">给排水点</text>
<g font-size="1.6" fill="#1565c0">
<text x="113.9" y="28.7">C22</text>
<text x="183.3" y="41.5">C23</text>
<text x="44.9" y="56.2">C21</text>
<text x="150.9" y="62.5">C</text>
<text x="152" y="62.5">25</text>
<text x="48.9" y="98.5">C20</text>
<text x="97.6" y="100.9">C09</text>
<text x="109.9" y="98.5">C19</text>
<text x="180.1" y="100.9">C13</text>
<text x="138" y="122">C12</text>
<text x="114.6" y="128.5">C</text>
<text x="115.6" y="128.5">01</text>
<text x="186.1" y="130.3">C24</text>
<text x="34.8" y="134.5">C06</text>
<text x="183.7" y="133.9">C</text>
<text x="184.7" y="133.9">26</text>
<text x="218.2" y="137.5">C15</text>
<text x="67.6" y="140.7">C08</text>
<text x="189.6" y="140.5">C14</text>
<text x="202.4" y="140">C18</text>
<text x="31.7" y="149.8">C05</text>
<text x="152.1" y="161.9">C11</text>
<text x="172.4" y="161.9">C10</text>
<text x="189.6" y="158.5">C17</text>
<text x="147.4" y="164.3">C27</text>
<text x="114.6" y="168.9">C</text>
<text x="115.6" y="168.9">07</text>
<text x="261.4" y="169.3">C</text>
<text x="262.4" y="169.3">16</text>
<text x="117" y="186.5">C02</text>
<text x="40.2" y="198.5">C04 / S6</text>
<text x="87.5" y="198.5">C03</text>
</g>
<g font-size="1.6" fill="#e65100">
<text x="86.4" y="53.7">L03</text>
<text x="139" y="52.7">L11 / L12</text>
<text x="172.7" y="72.9">L07</text>
<text x="125.8" y="110.6">L14</text>
<text x="42.6" y="118.6">L09</text>
<text x="99.2" y="119.9">L13 / L14</text>
<text x="61.9" y="126.2">L12 / L13</text>
<text x="162.5" y="131.4">L05</text>
<text x="126.4" y="152.7">L02</text>
<text x="63.8" y="159.7">L04</text>
<text x="222.3" y="158.8">L06</text>
<text x="99" y="175.3">L10</text>
<text x="175.7" y="187.9">L01</text>
<text x="232" y="189.4">L08</text>
</g>
<g font-size="1.6" fill="#111">
<text x="159.3" y="58.3">S9</text>
<text x="180.4" y="58.3">ST SM</text>
<text x="114.9" y="77.3">S</text>
<text x="115.8" y="77.3">4</text>
<text x="80.8" y="98.5">S3</text>
<text x="135.6" y="103.7">S</text>
<text x="136.5" y="103.7">8</text>
<text x="51.7" y="116.7">S2</text>
<text x="140.1" y="118.8">S10</text>
<text x="35.5" y="137.3">S</text>
<text x="36.4" y="137.3">1</text>
<text x="110.6" y="137.3">S5 / TH</text>
<text x="112.5" y="142.1">S</text>
<text x="113.4" y="142.1">7</text>
<text x="189.6" y="160.5">S13</text>
<text x="141.4" y="164.3">S11</text>
<text x="179.8" y="164.3">S12</text>
<text x="228.6" y="178.3">S14 / FS</text>
</g>
<g font-size="1.6" fill="#c62828">
<text x="114.9" y="80.3">T</text>
<text x="115.8" y="80.3">H</text>
<text x="186.1" y="95.5">N-WC2</text>
<text x="186.1" y="91.6">N-TR2</text>
<text x="138" y="115.8">TH</text>
<text x="56.6" y="137.3">SMST SF</text>
<text x="66.6" y="133.9">N-TR1</text>
<text x="74.1" y="132.7">N</text>
<text x="75.4" y="132.7">-WC1</text>
<text x="189.6" y="163.5">TH</text>
<text x="128.7" y="174.3">SD1</text>
</g>
<g font-size="1.6" fill="#00897b">
<text x="74.9" y="111.3">SH</text>
<text x="77.1" y="111.3">1 / SH1-H</text>
</g>
</svg>
